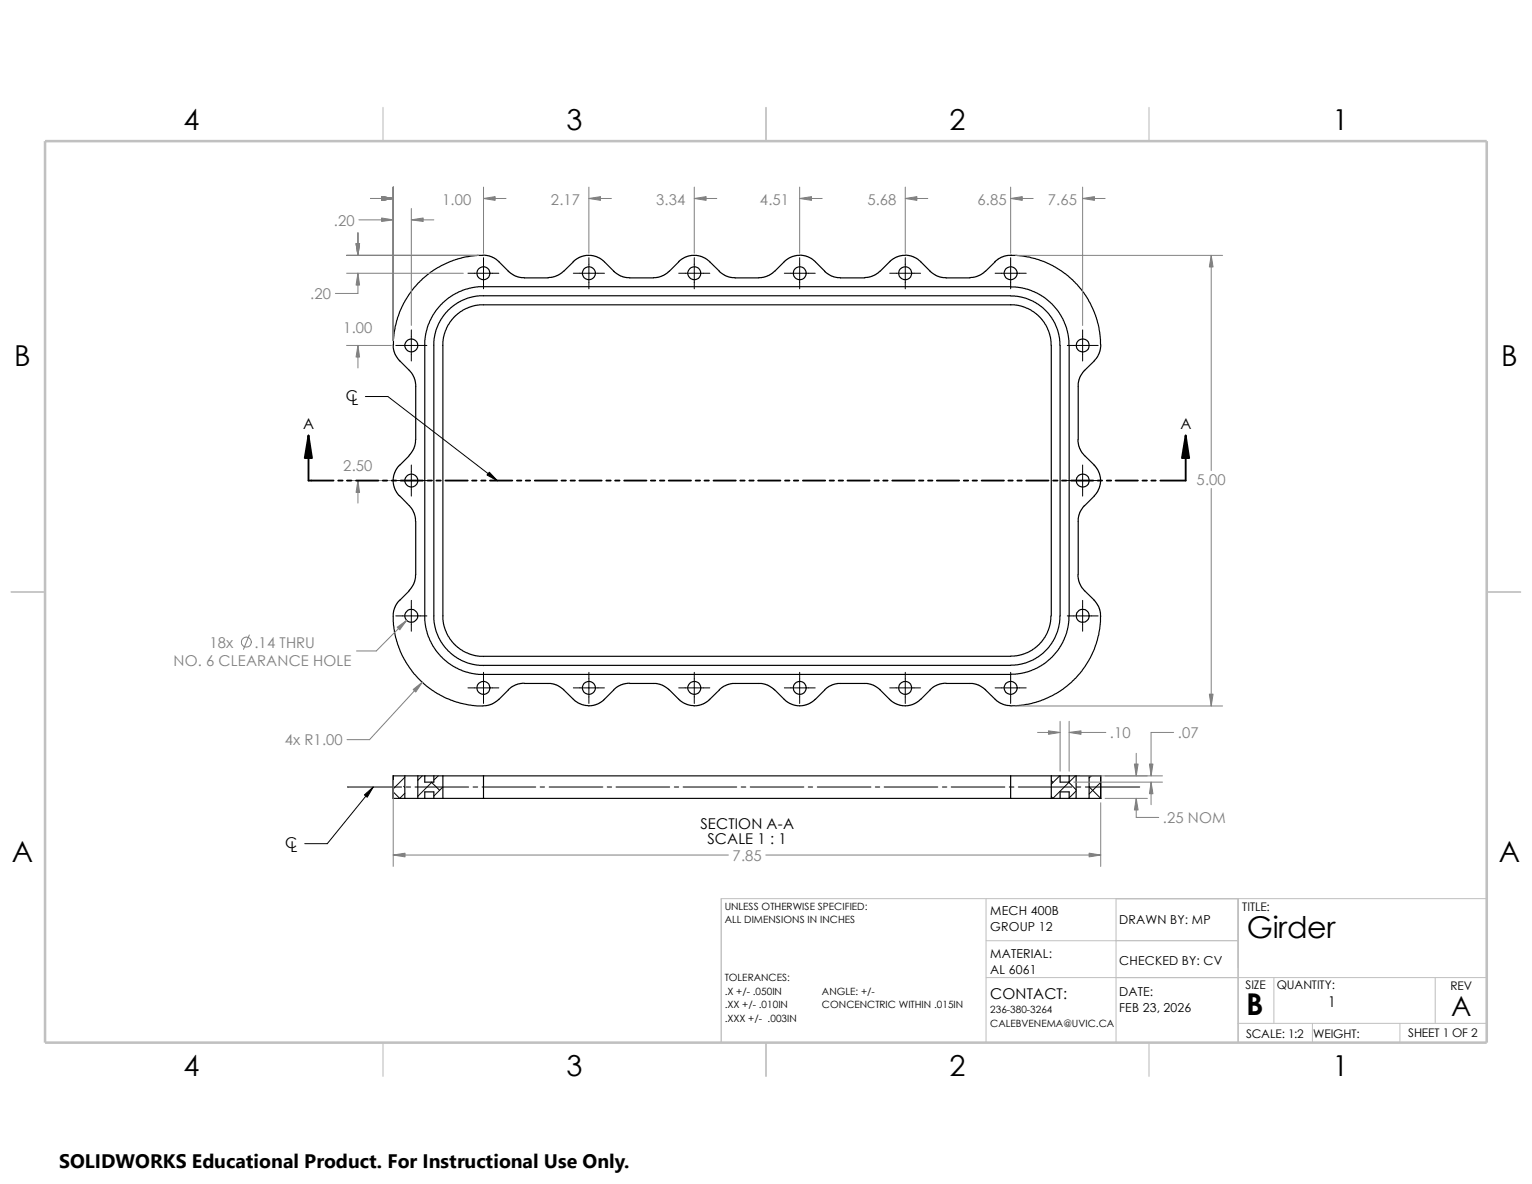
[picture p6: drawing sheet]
<svg xmlns="http://www.w3.org/2000/svg" width="279mm" height="216mm" viewBox="0 0 279 216" stroke-linecap="round" stroke-linejoin="round" font-family="sans-serif">
<path d="M179.8 178.3h91.3M179.8 171.5h46M179.8 163.9v26.2M203.5 163.9v26.2M225.8 163.9v26.2h-119M232.3 178.3v8.3M261.7 178.3v8.3M271.1 163.9h-139.6v26.2M225.8 186.6h45.3M239.4 186.6v3.5M255.3 186.6v3.5" fill="none" stroke="#c0c0c0" stroke-width=".18"/>
<path d="M69.8 19.6v6.1M139.7 19.6v6.1M209.5 19.6v6.1M2 107.9h6.2M271.1 107.9h6.2M69.8 190.1v6.2M139.7 190.1v6.2M209.5 190.1v6.2" fill="none" stroke="#c0c0c0" stroke-width=".21"/>
<path d="M8.2 25.7h262.9v164.4h-262.9z" fill="none" stroke="#c0c0c0" stroke-width=".47"/>
<g fill="none" stroke="#000" stroke-width=".18">
<path d="M85.3 49.8h5.7M88.2 47v5.7M104.6 49.8h5.6M107.4 47v5.7M123.8 49.8h5.7M126.6 47v5.7M143 49.8h5.7M145.8 47v5.7M162.3 49.8h5.6M165.1 47v5.7M181.5 49.8h5.7M184.3 47v5.7"/>
<path d="M66.6 72.3h4.1l20 15.4M72.2 63h5.7M75 60.2v5.6M194.6 63h5.7M197.4 60.2v5.6M72.2 87.6h5.7M75 84.8v5.7M194.6 87.6h5.7M197.4 84.8v5.7M72.2 112.3h5.7M75 109.5v5.6M194.6 112.3h5.7"/>
<path d="M197.4 109.5v5.6M85.3 125.4h5.7M88.2 122.6v5.7M104.6 125.4h5.6M107.4 122.6v5.7M123.8 125.4h5.7M126.6 122.6v5.7M143 125.4h5.7M145.8 122.6v5.7M162.3 125.4h5.6M165.1 122.6v5.7M181.5 125.4h5.7"/>
<path d="M184.3 122.6v5.7M63.4 143.5h9.8M68.1 143.5l-8.4 10.3h-4.1M71.7 144.4l1.2 1.2 .9-.9M73.6 143.4l.2 .2M73.8 141.7l-2.1 2.1M74.1 143.5h.8M75.7 143.5h9.8M77 141.5l-.8 .8M78.7 142.6l1.5 1.5M78.8 142.6l-2.6 2.6M79.9 141.5l-.8 .7"/>
<path d="M80.8 143.5l-1.7 1.7M86.3 143.5h.8M87.9 143.5h9.8M98.5 143.5h.8M100.2 143.5h9.7M110.7 143.5h.8M112.4 143.5h9.7M123 143.5h.8M124.6 143.5h9.8M135.2 143.5h.8M136.8 143.5h9.8M147.4 143.5h.8"/>
<path d="M149.1 143.5h9.7M159.6 143.5h.8M161.2 143.5h9.8M171.9 143.5h.8M173.5 143.5h9.8M184.1 143.5h.8M185.7 143.5h9.8M191.7 142.3l.3 .4M193.3 141.5l-1.6 1.5M194.9 142.6l1.4 1.4M196.1 141.5l-4.1 4.1-.3-.4M196.3 144.2l-1.3 1.3"/>
<path d="M196.3 143.5h.8M198 143.5h9.9M198.6 143.5l2.1 2.1M199.1 141.5l-.5 .4M200.7 142.7l-2.1 2.1"/>
</g>
<g fill="none" stroke="#000" stroke-width=".21">
<path d="M88.1 46.5l1.1 .2 1.1 .4 2.4 2.3M88.1 46.6l-2.2 .1-1.6 .3-1.6 .5-2 .8-1.6 .9-1.3 1-1.6 1.5-1.1 1.2-1.5 2.4-.6 1.3-.9 3-.3 2.2-.1 1.7 .3 .9 .9 1.4M92.7 49.4l1.4 1 .9 .2 4.9 .1M104.6 47.8l-1.8 1.6-.8 .7-.9 .4-1.2 .1M107.4 46.6h.7l1.3 .5 .6 .4 1.9 1.9M107.4 46.6h-.8l-.8 .3-1.3 .8M111.9 49.4l1.4 1 1 .2 4.9 .1M123.8 47.8l-2.5 2.2-1.2 .5-.9 .1M126.6 46.6h.7l1.3 .5 2.6 2.3M126.6 46.6h-.7l-.9 .3-1.3 .8M131.1 49.4l1.1 .8 1.3 .4 4.9 .1M145.8 46.5l1.1 .2 1.1 .4 2.4 2.3"/>
<path d="M145.8 46.6l-.9 .1-1.1 .4-.5 .4-2 1.9-1 .8-.9 .3-1 .1M150.4 49.4l1 .8 1.3 .4 4.9 .1M165.1 46.5l1 .2 1.1 .4 2.5 2.5 1.3 .8 1.6 .3h4.3M165.1 46.6l-1 .1-.9 .3-.9 .6-1.8 1.8-.8 .7-.9 .4-1.2 .1M181.5 47.8l-1.8 1.6-.8 .7-.9 .4-1.1 .1M184.3 55.5l1.4 .2 1.2 .3 1.1 .6 1 .6 1 1.1 .7 .9 .6 1.2 .3 1.5 .1 50.4M184.3 55.6h-96.9l-1.3 .2-1 .4-1.2 .7-1.2 1-1 1.3-.5 1.2-.3 1.2-.2 1.4M184.4 46.5l2.2 .2 2.8 .6 2.6 1.1 2.4 1.6 2 1.9 1.3 1.5 1.1 1.8 1 2.3 .8 3.2 .1 2.6-.1 .7-.4 1.1-.6 .7-1.9 1.8-.6 .9-.4 .9-.1 10.8M184.4 46.6h-.9l-.8 .3-1.3 .8M72.9 65.8l2.2 2.2 .5 .9 .2 1.1v10.7l-.4 1.3-.8 1.1M77.4 62.9l.2-2 .5-1.8 .9-1.7 1.3-1.7 1.6-1.4 1.8-1.1 2-.7 1.5-.2h98l2.1 .4 1.8 .7 1.4 .8 1.4 1.2 1.1 1.4 .8 1.4 .6 1.4 .4 1.3 .2 2.1-.1 50.2-.5 2.5-.6 1.4-.8 1.3-1.1 1.4-1.4 1.2-.9 .6-2.3 1-1.7 .3-1.3 .1h-96.1M77.5 63v50.2l.1 1.2 .5 1.8 .9 1.6 1.3 1.8 1.1 1.1 1.2 .8 1.7 .8 1.8 .5 2.1 .2"/>
<path d="M79.1 62.9l.1-1.6 .5-1.6 .7-1.5 1.3-1.6 1.3-1.1 1.1-.6 1.6-.7 1.7-.3 97.7 .1 1.9 .4 1.2 .4 2 1.3 1.1 1.2 1 1.5 .6 1.4 .4 1.6v51.3l-.4 1.9-.8 1.8-.8 1.1-.9 1-1.6 1.2-1.8 .8-1.5 .3-1.2 .1h-96.1M79.1 63l.1 50.5 .3 1.5 .6 1.4 1 1.5 1.2 1.3 1.4 1 1.6 .7 1.7 .4 1.2 .1M80.8 63v50.4l.4 1.5 .5 1.1 .7 1 1 1 1 .7 1.2 .6 1.2 .3 1.4 .1M72.9 90.5l2.4 2.5 .4 1.3 .1 .8M74.6 83.1l-2 2-.4 .6-.4 1-.1 1.4 .2 .8 .4 .8 .6 .8M75.8 95.1v10.3l-.4 1.3-.8 1M196.6 80.2l.1 1.1 .5 1 2.4 2.5M197.8 92.2l-.9 1.3-.3 1v10.3M199.5 84.8l.9 1.2 .3 1.6M200.7 87.6l-.1 1.1-.4 .9-.6 .9-1.8 1.7M74.6 107.7l-2.1 2.2-.5 .9-.3 1 .1 2.2 .4 2.3 .8 2.5 1.3 2.3 1.3 1.8 1.4 1.5 2.7 2 1.6 .9 2.5 .9 2.4 .5h1.9M191.7 112.3l-.1 1.3-.4 1.3-.7 1.3-.6 .9-.8 .8-1.3 .9-1.4 .6-1.4 .2-96.8 .1"/>
<path d="M196.6 104.8l.1 1.1 .5 1.1 2.4 2.4M199.5 109.4l.8 1 .4 1.4v1.6l-.3 2.2-1 3.1-.6 1.3-1.5 2.3-1 1.3-1.7 1.5-1.3 .9-1.5 .9-2.1 .9-1.5 .5-1.6 .3-2.2 .1M107.4 128.7l-1.1-.2-.9-.4-.5-.3-2.2-2.1-1.2-.8-1-.3h-5.3l-1.1 .2-.9 .5-2.3 2.3-.9 .7-.8 .3-1.1 .1M122 125.8l-1-.7-1.3-.5h-5.6l-.8 .2-.9 .5-2.3 2.4-.6 .4-.9 .4-1.2 .2M122.1 125.8l2 2 .5 .3 .9 .4 1.1 .2M141.3 125.8l-1-.7-1.4-.5-5.6 .1-.7 .1-1 .6-2.3 2.3-.6 .4-.9 .4-1.2 .2M141.3 125.8l2.4 2.3 1.2 .5 .9 .1M165.1 128.7l-1-.1-1.2-.5-2.5-2.4-.9-.6-.7-.3-.6-.2h-5.5l-.9 .2-1 .6-2.3 2.3-.8 .5-.9 .4-1 .1M184.4 128.7l-1.2-.2-.9-.4-.5-.3-2.1-2.1-1.3-.8-1-.3h-5.3l-1.1 .2-.9 .5-2.2 2.2-.9 .7-1 .4-.9 .1M73.8 141.5h2.4M73.8 145.6h2.4M73.8 141.5h-2.1v4.1h2.1"/>
<path d="M73.8 141.5v4.1M76.2 141.5h1.3M76.2 145.6h1.3M76.2 141.5v4.1M77.5 145.6h1.6M77.5 141.5h1.6M77.5 141.5v1.1h1.6v-1.1M77.5 145.6v-1.2h1.6v1.2M79.1 141.5h1.7M79.1 145.6h1.7M80.8 141.5h7.4M80.8 145.6h7.4"/>
<path d="M80.8 141.5v4.1M88.2 141.5h96.1M88.2 145.6h96.1M88.2 141.5v4.1M184.3 141.5h7.4M184.3 145.6h7.4M184.3 141.5v4.1M191.7 141.5v4.1M191.7 141.5h1.6M191.7 145.6h1.6M193.3 145.6h1.7M193.3 141.5h1.7"/>
<path d="M193.3 141.5v1.1h1.7v-1.1M193.3 145.6v-1.2h1.7v1.2M195 141.5h1.3M195 145.6h1.3M196.3 141.5h2.3M196.3 145.6h2.3M196.3 141.5v4.1M198.6 141.5h2.2M198.6 145.6h2.2M198.6 141.5v4.1M200.7 141.5v4.1"/>
<circle cx="88.2" cy="49.8" r="1.18"/>
<circle cx="107.4" cy="49.8" r="1.18"/>
<circle cx="126.6" cy="49.8" r="1.18"/>
<circle cx="145.8" cy="49.8" r="1.18"/>
<circle cx="165.1" cy="49.8" r="1.18"/>
<circle cx="184.3" cy="49.8" r="1.18"/>
<circle cx="75" cy="63" r="1.18"/>
<circle cx="197.4" cy="63" r="1.18"/>
<circle cx="75" cy="87.6" r="1.18"/>
<circle cx="197.4" cy="87.6" r="1.18"/>
<circle cx="75" cy="112.3" r="1.19"/>
<circle cx="197.4" cy="112.3" r="1.19"/>
<circle cx="88.2" cy="125.4" r="1.18"/>
<circle cx="107.4" cy="125.4" r="1.18"/>
<circle cx="126.6" cy="125.4" r="1.18"/>
<circle cx="145.8" cy="125.4" r="1.18"/>
<circle cx="165.1" cy="125.4" r="1.18"/>
<circle cx="184.3" cy="125.4" r="1.18"/>
</g>
<g fill="none" stroke="#808080" stroke-width=".18">
<path d="M67.6 36.2h4.1M71.7 34.1v28M75 38v21.4M88.2 36.2h4.1M88.2 34.1v12.1M107.4 36.2h4.1M107.4 34.1v12.1M126.6 36.2h4.1M126.6 34.1v12.1M145.8 36.2h4.1M145.8 34.1v12.1M165.1 36.2h4.1"/>
<path d="M165.1 34.1v12.1M184.3 36.2h4.1M184.3 34.1v12.1M197.4 36.2h4.1M197.4 34.1v25.3M63.2 46.6h24M63.2 49.8h21.3M65.3 42.5v4.1M65.3 49.8v3.7h-4.1M65.4 40.1h6.3M75 40.1h4.1M185.2 46.6h37.8"/>
<path d="M220.9 46.6v39.2M63.2 63h8.2M65.3 63v4.1M63.2 87.6h8.2M65.3 87.6v4.1M220.9 89.1v39.6M45.5 115.8l-1.1 2.6M74.2 113.1l-5.6 5.6h-3.6M77 124.4l-9.6 10.5h-4.1M185.2 128.7h37.8M189.2 133.6h4.1M193.3 131.5v9.1"/>
<path d="M195 131.5v9.1M195 133.6h6.7M207.2 137.4v4.1M214 133.6h-4.1v7.9M71.7 142.3v15.7M71.7 155.9h61.1M139.7 155.9h61M195.8 142.6h16.2M197.1 141.5h14.9M200.7 146.4v11.6M201.5 145.6h7.8M207.2 145.6v3.5h4.1"/>
<path d="M209.9 142.6v4.1"/>
<circle cx="44.9" cy="117.1" r=".91"/>
</g>
<g fill="#808080" stroke="#808080" stroke-width=".18">
<path d="M72.4 114.4l1.8-1.3-1.3 1.8z"/>
<path d="M220.6 126.6h.6l-.3 2.1z"/>
<path d="M75 40.1l2.2-.3v.6z"/>
<path d="M69.6 39.8l2.1 .3-2.1 .3z"/>
<path d="M88.2 36.2l2.1-.3v.6z"/>
<path d="M69.6 35.9l2.1 .3-2.1 .3z"/>
<path d="M107.4 36.2l2.1-.3v.6z"/>
<path d="M126.6 36.2l2.2-.3v.6z"/>
<path d="M145.8 36.2l2.2-.3v.6z"/>
<path d="M165.1 36.2l2.1-.3v.6z"/>
<path d="M184.3 36.2l2.1-.3v.6z"/>
<path d="M197.4 36.2l2.2-.3v.6z"/>
<path d="M65.3 49.8l.3 2.2h-.7z"/>
<path d="M64.9 44.4h.7l-.3 2.2z"/>
<path d="M65.3 63l.3 2.1h-.7z"/>
<path d="M65.3 87.6l.3 2.2h-.7z"/>
<path d="M220.9 46.6l.3 2.1h-.6z"/>
<path d="M75.4 125.7l1.6-1.3-1.2 1.8z"/>
<path d="M191.2 133.3l2.1 .3-2.1 .3z"/>
<path d="M195 133.6l2.1-.3v.6z"/>
<path d="M207.2 145.6l.4 2.1h-.7z"/>
<path d="M206.9 139.3h.7l-.4 2.2z"/>
<path d="M209.9 142.6l.4 2.1h-.7z"/>
<path d="M209.6 139.3h.7l-.4 2.2z"/>
<path d="M71.7 155.9l2.2-.3v.7z"/>
<path d="M198.6 155.6l2.1 .3-2.1 .4z"/>
</g>
<path d="M89.2 86.1l1.5 1.6-1.9-1.1zM66.5 144.9l1.6-1.4-1.1 1.9z" fill="#000" stroke="#000" stroke-width=".18"/>
<path d="M56.3 79.4l.6 4.1h-1.3zM216.2 79.4l.7 4.1h-1.3z" fill="#000" stroke="#000" stroke-width=".34"/>
<g fill="none" stroke="#000" stroke-width=".34">
<path d="M56.3 79.4v8.2h4.5M216.2 79.4v8.2h-4.6M61.7 87.6h.8M63.3 87.6h.8M64.9 87.6h4.1M69.8 87.6h.8M71.5 87.6h.8M73.1 87.6h4M78 87.6h.8M79.6 87.6h.8M81.2 87.6h4.1M86.1 87.6h.8"/>
<path d="M87.8 87.6h.8M89.4 87.6h4M94.3 87.6h.8M95.9 87.6h.8M97.5 87.6h4.1M102.4 87.6h.8M104.1 87.6h.8M105.7 87.6h4M110.6 87.6h.8M112.2 87.6h.8M113.8 87.6h4.1M118.7 87.6h.8"/>
<path d="M120.4 87.6h.8M122 87.6h4M126.9 87.6h.8M128.5 87.6h.8M130.1 87.6h4.1M135 87.6h.8M136.7 87.6h.8M138.3 87.6h4M143.2 87.6h.8M144.8 87.6h.8M146.4 87.6h4.1M151.3 87.6h.8"/>
<path d="M153 87.6h.8M154.6 87.6h4M159.5 87.6h.8M161.1 87.6h.8M162.7 87.6h4.1M167.6 87.6h.8M169.2 87.6h.9M170.9 87.6h4M175.8 87.6h.8M177.4 87.6h.8M179 87.6h4.1M183.9 87.6h.8"/>
<path d="M185.5 87.6h.9M187.2 87.6h4M192.1 87.6h.8M193.7 87.6h.8M195.3 87.6h4.1M200.2 87.6h.8M201.8 87.6h.8M203.5 87.6h4M208.4 87.6h.8M210 87.6h.8"/>
</g>
<path d="M10.8 209.2h104.1v6.7h-104.1z" fill="#fff"/>
<g font-size="5.5">
<text x="227.4" y="171">Girder</text>
<text x="227.3" y="185.2">B</text>
</g>
<g font-size="5.3">
<text x="33.4" y="23.7">4</text>
<text x="103.3" y="23.7">3</text>
<text x="173.1" y="23.7">2</text>
<text x="243" y="23.7">1</text>
<text x="2.6" y="66.8">B</text>
<text x="273.8" y="66.8">B</text>
<text x="2.2" y="157.2">A</text>
<text x="273.3" y="157.2">A</text>
<text x="33.4" y="196.2">4</text>
<text x="103.3" y="196.2">3</text>
<text x="173.1" y="196.2">2</text>
<text x="243" y="196.2">1</text>
</g>
<text font-size="5" x="264.7" y="185.3">A</text>
<text font-size="3.6" x="10.8" y="213">SOLIDWORKS Educational Product. For Instructional Use Only.</text>
<g font-size="2.7" fill="#808080">
<text x="60.9" y="41.1">.20</text>
<text x="80.6" y="37.3">1.00</text>
<text x="100.5" y="37.3">2.17</text>
<text x="119.7" y="37.3">3.34</text>
<text x="138.6" y="37.3">4.51</text>
<text x="158.2" y="37.3">5.68</text>
<text x="178.3" y="37.3">6.85</text>
<text x="191.1" y="37.3">7.65</text>
<text x="56.6" y="54.6">.20</text>
<text x="62.6" y="60.7">1.00</text>
<text x="62.6" y="85.8">2.50</text>
<text x="218.2" y="88.5">5.00</text>
<text x="38.2" y="118.2">18x</text>
<text x="46.4" y="118.2">.14 THRU</text>
<text x="31.7" y="121.4">NO. 6 CLEARANCE HOLE</text>
<text x="51.9" y="135.9">4x R1.00</text>
<text x="202.4" y="134.7">.10</text>
<text x="214.8" y="134.7">.07</text>
<text x="212.1" y="150.2">.25 NOM</text>
<text x="133.6" y="157">7.85</text>
</g>
<g font-size="2.7">
<text x="63.1" y="73.1">C</text>
<text x="64.1" y="73.8">L</text>
<text x="55.3" y="78.3">A</text>
<text x="215.3" y="78.3">A</text>
<text x="52" y="154.6">C</text>
<text x="53" y="155.4">L</text>
<text x="127.8" y="151.2">SECTION A-A</text>
<text x="129" y="153.9">SCALE 1 : 1</text>
<text x="180.6" y="182.1">CONTACT:</text>
<text x="242.1" y="183.6">1</text>
</g>
<g font-size="2.2">
<text x="180.6" y="166.9">MECH 400B</text>
<text x="226.6" y="166.1">TITLE:</text>
<text x="180.6" y="169.8">GROUP 12</text>
<text x="204.1" y="168.4">DRAWN BY: MP</text>
<text x="180.6" y="177.6">AL 6061</text>
<text x="180.6" y="174.7">MATERIAL:</text>
<text x="204.1" y="175.9">CHECKED BY: CV</text>
<text x="204.1" y="184.6">FEB 23, 2026</text>
<text x="204.1" y="181.6">DATE:</text>
<text x="227.2" y="180.4">SIZE</text>
<text x="232.8" y="180.4">QUANTITY:</text>
<text x="264.5" y="180.5">REV</text>
<text x="227.2" y="189.2">SCALE: 1:2</text>
<text x="239.5" y="189.2">WEIGHT:</text>
<text x="256.8" y="189.1">SHEET 1 OF 2</text>
</g>
<g font-size="1.8">
<text x="132.2" y="165.9">UNLESS OTHERWISE SPECIFIED:</text>
<text x="132.2" y="168.4">ALL DIMENSIONS IN INCHES</text>
<text x="132.2" y="178.9">TOLERANCES:</text>
<text x="132.2" y="183.9">.XX +/- .010IN</text>
<text x="132.2" y="181.4">.X +/- .050IN</text>
<text x="149.9" y="181.4">ANGLE: +/-</text>
<text x="149.9" y="183.9">CONCENCTRIC WITHIN .015IN</text>
<text x="180.6" y="184.8">236-380-3264</text>
<text x="132.2" y="186.4">.XXX +/- .003IN</text>
<text x="180.6" y="187.2">CALEBVENEMA@UVIC.CA</text>
</g>
</svg>
